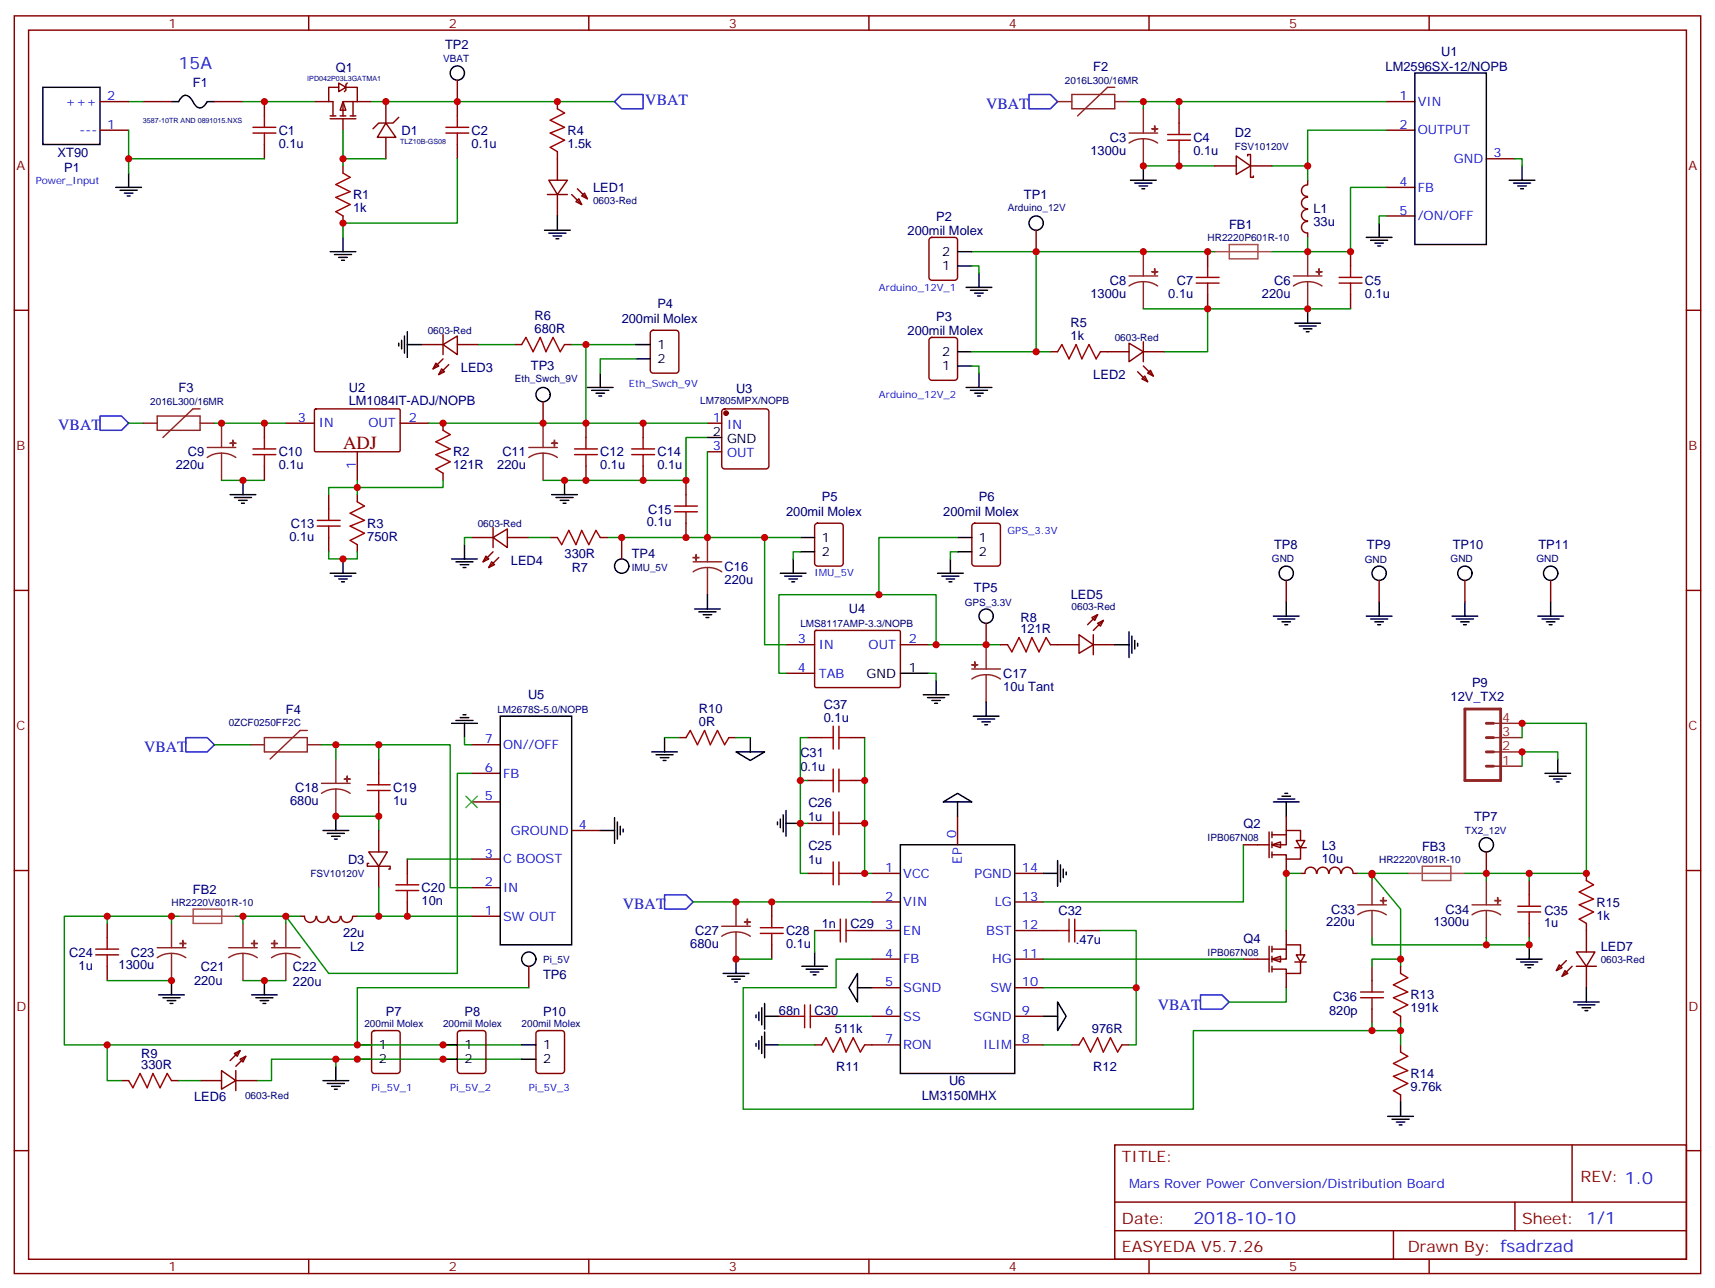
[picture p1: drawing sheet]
<svg xmlns="http://www.w3.org/2000/svg" width="423mm" height="318mm" viewBox="0 0 423 318" stroke-linecap="round" stroke-linejoin="round" font-family="sans-serif">
<g fill="none" stroke="#870000" stroke-width=".35">
<path d="M3.5 3.9h416.3v310.5h-416.3zM7.1 7.4h409.2v303.4h-409.2zM76.2 3.9v3.5M145.3 3.9v3.5M214.5 3.9v3.5M283.6 3.9v3.5M352.8 3.9v3.5M65.3 25.1v3.5M65.3 35.7v3.5M3.5 76.6h3.6M416.3 76.6h3.5M3.5 145.7h3.6"/>
<path d="M416.3 145.7h3.5M3.5 214.9h3.6M416.3 214.9h3.5M3.5 284h3.6M275.2 282.6h141.1v28.2h-141.1zM275.2 296.7h141.1M373.9 296.7v7.1M388.1 282.6v14.1M416.3 284h3.5M76.2 310.8v3.6M145.3 310.8v3.6M214.5 310.8v3.6"/>
<path d="M275.2 303.8h141.1M283.6 310.8v3.6M344 303.8v7M352.8 310.8v3.6"/>
</g>
<path d="M62.4 32.8h5.7M62.4 31.4h5.7M65.3 28.6v2.8M65.3 32.8v2.9" fill="none" stroke="#a10000" stroke-width=".35"/>
<path d="M28.6 46.2h6.3M29.6 47h4.3M30.7 47.7h2.1M31.4 48.4h.7M31.7 42.7v3.5" fill="none" stroke="#000" stroke-width=".35"/>
<path d="M31.7 39.2v3.5" fill="none" stroke="#008700" stroke-width=".35"/>
<path d="M84.7 25.1l.7 2.1h-1.4z" fill="#fff" stroke="#870000" stroke-width=".35"/>
<g fill="none" stroke="#870000" stroke-width=".35">
<path d="M112.9 19.8v8.8M24.7 25.1h7M24.7 32.1h7M35.3 25.1h7M52.9 25.1h7.1M77.6 25.1h3.5M81.5 29.3h6.3M81.5 28.6h1.4M83.6 20.5l1.8 1.1-1.8 1zM83.6 21.6h-2.5v3.5h1.1v3.5M84 28.6h1.4M84.7 29.3v2.8"/>
<path d="M85.4 21.6h2.8v3.5M85.7 20.5l-.3 .3v1.5l-.4 .3M86.4 28.6h1.4M87.1 25.1v3.5M88.2 25.1h-3.5v3.5M88.2 25.1h3.5M95.2 30.4l2.5 3.5h-4.6zM95.2 25.1v5.3M95.2 33.9v5.3M98.4 29l-1.4 1.4h-3.5l-1.4 1.4M112.9 35.7v3.5M137.6 25.1v1.7"/>
<path d="M137.6 37.4v7.1M291 26.8v3.6M291 37.4v3.6M305.2 38.5l3.5 2.5-3.5 2.1zM308 38.5v-.4h.7v5.7h.7v-.4M342.2 25.1h7M342.2 32.1h7M366.9 39.2h7M84.7 41v1.7M84.7 53.3v1.8M135.1 48h5M135.5 44.5h4.6l-2.5 3.5z"/>
<path d="M137.6 48v5.3M141.1 48l2.5 2.5M142.2 49.8l.7-.7 .7 1.4zM142.5 46.6l2.5 2.5M143.6 48.4l.7-.7 .7 1.4zM229.5 58.8l.5-.2h5.7a.71 .71 0 0 1 .7 .7v9.2a.76 .76 0 0 1-.7 .7h-5.7a.76 .76 0 0 1-.7-.7v-9.2zM255.8 56.8v5.3M299.9 41h5.3M308.7 41h5.3M322.8 51.7a1.41 1.41 0 0 0-1.5 1.4 1.41 1.41 0 0 0 1.5 1.4M322.8 48.7a1.41 1.41 0 0 0-1.5 1.4 1.41 1.41 0 0 0 1.5 1.4M322.8 54.7a1.41 1.41 0 0 0-1.5 1.4 1.41 1.41 0 0 0 1.5 1.4"/>
<path d="M322.8 45.7a1.41 1.41 0 0 0-1.5 1.4 1.41 1.41 0 0 0 1.5 1.4M322.8 44.5v1M322.8 57.5v1.1M342.2 46.2h7M342.2 53.3h7M298.1 62.1v3.6M298.1 72.7v3.5M333.4 62.1v3.6M333.4 72.7v3.5M104.1 85.1h5.3M107.6 89.6l.7 .7-1.4 .8zM109 91.1l.7 .7-1.4 .7z"/>
<path d="M109.4 85.1l3.5-2.2v4.6zM109.4 82.6v4.9M109.4 88.6l-2.5 2.5M110.8 90l-2.5 2.5M112.9 85.1h5.3M127 85.1h1.8M134.1 99.2v5.3M139.3 85.1h1.8M160.7 81.7l.5-.2h5.7a.71 .71 0 0 1 .7 .7v9.2a.76 .76 0 0 1-.7 .7h-5.7a.76 .76 0 0 1-.7-.7v-9.2zM229.5 83.5l.5-.2h5.7a.71 .71 0 0 1 .7 .7v9.2a.76 .76 0 0 1-.7 .7h-5.7a.76 .76 0 0 1-.7-.7v-9.2zM259.3 86.8h1.8M271.6 86.8h7.1"/>
<path d="M278.7 84.7l3.5 2.1-3.5 2.5zM280.8 91.8l2.5 2.4M281.9 93.5l.7-.7 .7 1.4zM282.2 86.8h5.3M282.2 90.3l2.5 2.5M282.2 84.3v5M283.3 92.1l.7-.7 .7 1.4zM65.3 104.5v3.5M65.3 115v3.6M70.6 104.5h7M77.7 101.1l.3-.2 20.6 .1 .2 .3-.1 10-.3 .2h-20.6l-.2-.3zM88.2 111.5v7.1"/>
<path d="M98.8 104.5h7M109.4 104.5v1.7M109.4 116.8v1.8M144.6 104.5v3.5M144.6 115v3.6M158.7 104.5v3.5M158.7 115v3.6M169.3 118.6v3.5M174.6 104.5h3.6M174.6 111.5h3.6M178.4 101.1l.5-.2h10.2a.71 .71 0 0 1 .7 .7v13.4a.76 .76 0 0 1-.7 .7h-10.2a.76 .76 0 0 1-.7-.7v-13.4zM81.1 122.1v3.5"/>
<path d="M81.1 132.7v3.5M88.2 122.1v1.8M88.2 134.4v1.8M116.4 132.7h5.3M119.9 137.3l.7 .7-1.4 .7zM121.4 138.7l.7 .7-1.5 .7zM121.7 132.7l3.5-2.1v4.5zM121.7 136.2l-2.5 2.5M121.7 130.2v4.9M123.1 137.6l-2.5 2.5M125.2 132.7h5.3M135.8 132.7h1.8"/>
<path d="M148.2 132.7h1.7M153.5 132.7v5.3M169.3 129.2v3.5M201.3 129.4l.5-.2h5.6a.71 .71 0 0 1 .7 .7v9.1a.76 .76 0 0 1-.7 .7h-5.6a.76 .76 0 0 1-.7-.7v-9.1zM240.1 129.4l.5-.2h5.6a.71 .71 0 0 1 .7 .7v9.1a.76 .76 0 0 1-.7 .7h-5.6a.76 .76 0 0 1-.7-.7v-9.1zM194 159.1h7.1M201.1 155.8l.3-.2 20.7 .1 .1 .3v13.5l-.3 .2h-20.6l-.2-.3zM222.2 159.1h7.1M243.4 153.8v5.3M246.9 159.1h1.8M259.3 159.1h7M266.3 156.7l3.6 2.4-3.6 2.2z"/>
<path d="M269.5 152.4l1.4-.7-.7 1.4zM269.9 159.1h5.3M269.9 156.7v4.9M270.9 153.8l1.4-.7-.7 1.5zM270.9 151.7l-2.4 2.5M272.3 153.1l-2.4 2.5M317.5 143.3v5.3M340.4 143.3v5.3M361.6 143.3v5.3M382.8 143.3v5.3M194 166.2h7.1M93.5 187.4v3.5"/>
<path d="M93.5 197.9v3.6M116.4 197.9h7.1M116.4 190.9h7.1M116.4 183.8h7.1M167.6 182.1h1.7M179.9 182.1h1.8M199.3 182.1h3.5M199.3 192.7h3.5M209.9 182.1h3.5M209.9 192.7h3.5M91 210.3h4.6l-2.1 3.5zM91 213.1h-.3v.7h5.6v.7h-.3"/>
<path d="M93.5 205v5.3M93.5 213.8v5.3M100.5 212.1v3.5M116.4 219.1h7.1M116.4 212.1h7.1M141.1 205h7.1M199.3 215.6h3.5M199.3 203.2h3.5M209.9 215.6h3.5M209.9 203.2h3.5M215.2 215.6h7M236.4 201.5v7"/>
<path d="M250.5 215.6h7M321 215.6h1.1M322.1 215.6a1.41 1.41 0 0 1 1.4-1.5 1.41 1.41 0 0 1 1.4 1.5M325.1 215.6a1.41 1.41 0 0 1 1.4-1.5 1.41 1.41 0 0 1 1.4 1.5M328.1 215.6a1.41 1.41 0 0 1 1.4-1.5 1.41 1.41 0 0 1 1.4 1.5M331.2 215.6a1.41 1.41 0 0 1 1.4-1.5 1.41 1.41 0 0 1 1.4 1.5M334.1 215.6h1M366.9 210.3v5.3M377.5 217.3v3.6M391.6 215.6v1.7M26.5 227.9v3.6M26.5 238.5v3.5"/>
<path d="M74.1 226.2h1.1a1.41 1.41 0 0 0 1.4 1.5 1.41 1.41 0 0 0 1.4-1.5M81 226.2a1.41 1.41 0 0 1-1.4 1.5 1.41 1.41 0 0 1-1.4-1.5M84 226.2a1.41 1.41 0 0 1-1.4 1.5 1.41 1.41 0 0 1-1.4-1.5M87 226.2a1.41 1.41 0 0 1-1.4 1.5 1.41 1.41 0 0 1-1.4-1.5M87.1 226.2h1.1M100.5 222.6v3.6M116.4 226.2h7.1M130.5 238.5v5.3M190.5 222.6v3.6M190.5 233.2v3.5M201.1 229.7h3.5M211.7 229.7h10.5"/>
<path d="M215.2 222.6h7M215.2 236.7h7M250.5 222.6h7M250.5 229.7h10.6M250.5 236.7h7M268.1 229.7h3.5M338.7 238.5v3.5M345.7 238.5v1.8M377.5 227.9v3.6M384.9 238.2l.7 .7-1.4 .7zM386.3 239.6l.7 .7-1.4 .7zM386.6 237.1l-2.4 2.5"/>
<path d="M388.1 238.5l-2.5 2.5M389.1 235h4.6l-2.1 3.5zM389.1 238.5h5M391.6 227.9v7.1M391.6 238.5v5.3M59.3 259.3l-2.5 2.5M92 254.6l.4-.2h5.7a.71 .71 0 0 1 .7 .7v9.2a.76 .76 0 0 1-.7 .7h-5.7a.76 .76 0 0 1-.7-.7v-9.2zM113.1 254.6l.5-.2h5.6a.71 .71 0 0 1 .7 .7v9.2a.76 .76 0 0 1-.7 .7h-5.6a.76 .76 0 0 1-.7-.7v-9.2zM192.3 250.9h3.5M201.1 257.9h1.7M202.8 250.9h3.6M213.4 257.9h8.8"/>
<path d="M215.2 243.8h7M215.2 250.9h7M250.5 243.8h7M250.5 250.9h7M250.5 257.9h7M264.6 257.9h1.7M276.9 257.9h1.8M338.7 249.1v3.5M345.7 250.9v1.7M345.7 257.9v1.8M30 266.7h1.7M42.3 266.7h1.8"/>
<path d="M49.4 266.7h5.3M54.7 264.3l3.5 2.4-3.5 2.2zM57.9 260l1.4-.7-.7 1.4zM58.2 266.7h5.3M58.2 264.3v4.9M59.3 261.4l1.4-.7-.7 1.4zM60.7 260.7l-2.5 2.5M345.7 270.3v1.7"/>
</g>
<g fill="none" stroke="#008700" stroke-width=".35">
<path d="M31.7 32.1v7.1h33.6M31.7 25.1h3.6M60 25.1h17.6M84.7 32.1v8.9M84.7 39.2h10.5M91.7 25.1h60M112.9 39.2v15.9h-28.2v3.5M278.7 25.1h3.5v1.7M282.2 25.1h8.8v1.7M291 25.1h51.2M342.2 32.1h-19.4v8.9h-8.8M373.9 39.2h1.8v1.8"/>
<path d="M282.2 41h17.7M322.8 41v3.5M342.2 53.3h-1.8v1.8M342.2 46.2h-8.8v15.9h-10.6v-3.5M239.9 65.7h1.8v1.7M239.9 62.1h60M255.8 62.1v24.7h-15.9M282.2 76.2h51.2M298.1 76.2v10.6h-10.6M314 62.1h8.8M118.2 85.1h8.8M141.1 85.1h3.5"/>
<path d="M157 85.1h-12.4v19.4h-38.8M157 88.6h-8.8v3.5M239.9 90.3h1.8v1.8M255.8 86.8h3.5M31.7 104.5h3.6M52.9 104.5h17.7M54.7 118.6h10.6M88.2 118.6v3.5M109.4 118.6v1.7h-28.3v1.8M144.6 104.5h30M174.6 108h-5.3v10.6h-35.2M174.6 111.5v21.2h-24.7"/>
<path d="M81.1 136.2v1.8h7.1v-1.8M116.4 132.7h-1.7v1.7M130.5 132.7h5.3M174.6 132.7h23M188.7 132.7v26.4h5.3M197.6 136.2h-1.8v1.8M236.4 132.7h-19.4v14.1M236.4 136.2h-1.8v1.8M229.3 159.1h1.8v-12.3h-38.8v19.4h1.7M231.1 159.1h15.8M229.3 166.2h1.8v1.8M52.9 183.8h8.8"/>
<path d="M79.4 183.8h3.5v3.6M82.9 183.8h10.6v3.6M93.5 183.8h17.6v35.3h5.3M114.7 182.1v1.7h1.7M116.4 190.9h-3.5v49.4h-31.8l-10.5-14.1h-10.6v1.7M164 182.1h3.6M181.7 182.1h3.5M199.3 192.7h-1.7v10.5M199.3 182.1h-1.7v10.6M213.4 182.1v33.5h1.8M375.7 182.1v-3.6h15.9v37.1h-14.1M384.5 187.4v-1.8h-8.8v3.5"/>
<path d="M82.9 201.5h10.6v3.5M93.5 219.1v7.1M100.5 212.1h15.9M199.3 203.2h-1.7v12.4h1.7M306.9 208.5v14.1h-49.4M321 215.6h-3.5v14.1M335.1 215.6h12.4M338.7 215.9l7 8.5v14.1M338.7 215.6v1.7M361.6 215.6h5.3v1.7M366.9 215.6h10.6v1.7M26.5 226.2v1.7"/>
<path d="M42.3 226.2h-26.4v31.7h112.9M44.1 226.2h-1.8v1.7M58.2 226.2h1.8M74.1 226.2h-3.5v1.7M88.2 226.2h28.2M171.1 222.6h44.1M181.7 236.7h8.8M201.1 229.7v5.3M215.2 236.7h-8.8v7.1h-23v30h111.2v-19.4h44.1M271.6 229.7h8.9v14.1h-23M338.7 231.5v1.7h28.2v-1.7M345.7 236.7h-7v1.8"/>
<path d="M377.5 231.5v1.7h-10.6M26.5 257.9v8.8h3.5M26.5 242h15.8M60 242h10.6M130.5 243.8h-42.3v14.1M192.3 257.9h8.8M206.4 250.9h8.8M257.5 257.9h7.1M280.5 243.8v14.1h-1.8M317.5 243.8v3.5h-14.1M338.7 252.6v1.8h7M345.7 252.6v5.3"/>
<path d="M44.1 266.7h5.3M82.9 261.4h-15.9v5.3h-3.5M128.8 261.4h-45.9v1.8"/>
</g>
<g fill="none" stroke="#a10000" stroke-width=".35">
<path d="M110.1 32.8h5.6M110.1 31.4h5.6M112.9 28.6v2.8M112.9 32.8v2.9M137.6 26.8l1.7 1.1-3.5 1.8 3.5 1.7-3.5 1.4 3.5 1.8-3.5 1.8 1.8 1M288.2 34.6h5.7M288.2 33.2h5.7M291 30.4v2.8M291 34.6v2.8M84.7 42.7l1.7 1.1-3.5 1.7 3.5 1.8-3.5 1.4 3.5 1.8-3.5 1.7 1.8 1.1M295.3 69.9h5.6M295.3 68.5h5.6"/>
<path d="M298.1 65.7v2.8M298.1 69.9v2.8M330.6 69.9h5.6M330.6 68.5h5.6M333.4 65.7v2.8M333.4 69.9v2.8M128.8 85.1l1-1.8 1.8 3.5 1.7-3.5 1.5 3.5 1.7-3.5 1.8 3.5 1-1.7M261.1 86.8l1-1.7 1.8 3.5 1.7-3.5 1.5 3.5 1.7-3.5 1.8 3.5 1-1.8M62.4 112.2h5.7M62.4 110.8h5.7M65.3 108v2.8M65.3 112.2v2.8"/>
<path d="M109.4 106.2l1.7 1.1-3.5 1.7 3.5 1.8-3.5 1.4 3.5 1.8-3.5 1.7 1.8 1.1M141.8 112.2h5.7M141.8 110.8h5.7M144.6 108v2.8M144.6 112.2v2.8M155.9 112.2h5.7M155.9 110.8h5.7M158.7 108v2.8M158.7 112.2v2.8M78.3 129.9h5.7M78.3 128.4h5.7M81.1 125.6v2.8"/>
<path d="M81.1 129.9v2.8M88.2 123.9l1.8 1-3.6 1.8 3.6 1.7-3.6 1.5 3.6 1.7-3.6 1.8 1.8 1M137.6 132.7l1 1.7 1.8-3.5 1.8 3.5 1.4-3.5 1.7 3.5 1.8-3.5 1.1 1.8M166.5 126.3h5.7M166.5 124.9h5.7M169.3 122.1v2.8M169.3 126.3v2.9M248.7 159.1l1.1 1.8 1.7-3.5 1.8 3.5 1.4-3.5 1.8 3.5 1.7-3.5 1.1 1.7M205.7 179.2v5.7M207.1 179.2v5.7M90.7 195.1h5.6M90.7 193.7h5.6"/>
<path d="M93.5 190.9v2.8M93.5 195.1v2.8M169.3 182.1l1.1-1.8 1.8 3.5 1.7-3.5 1.4 3.5 1.8-3.5 1.8 3.5 1-1.7M202.8 192.7h2.9M202.8 182.1h2.9M205.7 189.8v5.7M207.1 189.8v5.7M207.1 192.7h2.8M207.1 182.1h2.8M97.7 219.8h5.7M97.7 218.4h5.7M100.5 215.6v2.8"/>
<path d="M100.5 219.8v2.8M202.8 215.6h2.9M202.8 203.2h2.9M205.7 200.4v5.7M205.7 212.8v5.6M207.1 200.4v5.7M207.1 212.8v5.6M207.1 215.6h2.8M207.1 203.2h2.8M391.6 217.3l1.7 1.1-3.5 1.8 3.5 1.7-3.5 1.4 3.5 1.8-3.5 1.8 1.8 1M23.6 235.7h5.7M23.6 234.3h5.7"/>
<path d="M26.5 231.5v2.8M26.5 235.7v2.8M187.7 230.4h5.6M187.7 229h5.6M190.5 226.2v2.8M190.5 230.4v2.8M204.6 229.7h2.8M207.4 226.9v5.6M208.8 229.7h2.9M208.8 226.9v5.6M261.1 229.7h2.8M263.9 226.9v5.6"/>
<path d="M265.3 229.7h2.8M265.3 226.9v5.6M374.6 223.7h5.7M374.6 225.1h5.7M377.5 220.9v2.8M377.5 225.1v2.8M195.8 250.9h2.8M198.6 248v5.7M200 248v5.7M200 250.9h2.8M202.8 257.9l1.1-1.7 1.8 3.5 1.7-3.5 1.4 3.5 1.8-3.5 1.8 3.5 1-1.8M266.3 257.9l1.1-1.7 1.8 3.5 1.7-3.5 1.4 3.5 1.8-3.5 1.8 3.5 1-1.8"/>
<path d="M335.8 244.9h5.7M335.8 246.3h5.7M338.7 242v2.9M338.7 246.3v2.8M345.7 240.3l1.8 1-3.5 1.8 3.5 1.8-3.5 1.4 3.5 1.7-3.5 1.8 1.7 1.1M345.7 259.7l1.8 1-3.5 1.8 3.5 1.8-3.5 1.4 3.5 1.7-3.5 1.8 1.7 1.1M31.7 266.7l1.1 1.8 1.8-3.5 1.7 3.5 1.4-3.5 1.8 3.5 1.8-3.5 1 1.7"/>
</g>
<g fill="none" stroke="#000" stroke-width=".35">
<path d="M349.2 18h17.7v42.4h-17.7zM10.6 21.6h14.1v14.1h-14.1zM42.3 25.1h1.8l.6-.9a1.56 1.56 0 0 1 2.7 .5l.2 .3a2.57 2.57 0 0 0 1.7 1.7 2.81 2.81 0 0 0 1.9-1.6h1.7M84.7 58.6v3.5M134.4 56.8h6.4M135.5 57.5h4.2M136.5 58.2h2.1M137.2 58.9h.7M137.6 53.3v3.5M279 44.5h6.4M280.1 45.2h4.2M281.2 45.9h2.1"/>
<path d="M281.9 46.6h.7M282.2 41v3.5M337.3 58.6h6.3M338.3 59.3h4.2M340.4 55.1v3.5M372.5 44.5h6.4M373.6 45.2h4.2M374.6 45.9h2.2M375.4 46.6h.7M375.7 41v3.5M81.5 62.1h6.3M82.5 62.8h4.3"/>
<path d="M83.6 63.5h2.1M84.3 64.2h.7M236.4 62.1h3.5M236.4 65.7h3.5M238.5 70.9h6.3M239.5 71.6h4.3M240.6 72.4h2.1M241.3 73.1h.7M241.7 67.4v3.5M319.6 79.8h6.4M322.8 76.2v3.6M339.4 60h2.1"/>
<path d="M340.1 60.7h.7M98.4 84.7v.7M99.1 84v2.1M99.8 82.9v4.3M100.5 85.1h3.6M100.5 81.9v6.3M145 95.6h6.3M146 96.3h4.3M147.1 97h2.1M147.8 97.8h.7M148.2 92.1v3.5M157 85.1h3.5"/>
<path d="M157 88.6h3.5M236.4 90.3h3.5M236.4 86.8h3.5M238.5 95.6h6.3M239.5 96.3h4.3M240.6 97h2.1M241.3 97.8h.7M241.7 92.1v3.5M320.7 80.5h4.2M321.7 81.2h2.1M322.4 81.9h.7M60 118.6v3.5"/>
<path d="M139.3 118.6v3.5M174.6 108h3.6M56.8 122.1h6.3M57.9 122.8h4.2M58.9 123.5h2.1M59.6 124.2h.7M84.7 138v3.5M111.5 138h6.3M112.5 138.7h4.3M113.6 139.4h2.1M114.7 134.4v3.6M136.2 122.1h6.3"/>
<path d="M137.2 122.8h4.3M138.3 123.5h2.1M139 124.2h.7M195.8 138v3.5M197.6 132.7h3.5M197.6 136.2h3.5M234.6 138v3.5M236.4 132.7h3.5M236.4 136.2h3.5M81.5 141.5h6.3M82.5 142.2h4.3M83.6 142.9h2.1"/>
<path d="M84.3 143.6h.7M114.3 140.1h.7M171.4 150.3h6.4M172.5 151h4.2M173.6 151.7h2.1M174.3 152.4h.7M174.6 146.8v3.5M192.6 141.5h6.4M193.7 142.2h4.2M194.7 142.9h2.1M195.4 143.6h.7M231.4 141.5h6.4"/>
<path d="M232.5 142.2h4.2M233.5 142.9h2.2M234.2 143.6h.7M275.2 159.1h3.5M278.7 156v6.3M279.4 157v4.3M280.1 158.1v2.1M280.8 158.8v.7M314.3 152.1h6.4M315.4 152.8h4.2M316.4 153.5h2.2M317.1 154.2h.8"/>
<path d="M317.5 148.6v3.5M337.3 152.1h6.3M338.3 152.8h4.2M339.4 153.5h2.1M340.1 154.2h.7M340.4 148.6v3.5M358.4 152.1h6.4M359.5 152.8h4.2M360.5 153.5h2.2M361.2 154.2h.7M361.6 148.6v3.5M379.6 152.1h6.3"/>
<path d="M380.6 152.8h4.3M381.7 153.5h2.1M382.4 154.2h.7M382.8 148.6v3.5M111.5 178.5h6.3M112.5 177.8h4.3M113.6 177.1h2.1M114.3 176.4h.7M114.7 178.5v3.6M123.5 176.8h17.6v56.4h-17.6zM222.2 166.2h7.1M227.9 171.5h6.3"/>
<path d="M229 172.2h4.2M230 172.9h2.1M230.7 173.6h.7M231.1 168v3.5M240.2 176.8h6.4M241.3 177.5h4.2M242.4 178.2h2.1M243.1 178.9h.7M243.4 173.2v3.6M160.9 185.6h6.3M161.9 186.3h4.3M163 187h2.1"/>
<path d="M163.7 187.7h.7M164 182.1v3.5M181.7 185.6h7l-3.5 2.1zM185.2 182.1v3.5M232.8 197.9l3.6-2.1 3.5 2.1zM236.4 197.9v3.6M314.3 197.9h6.4M315.4 197.2h4.2M316.4 196.5h2.2M317.1 195.8h.8M317.5 197.9v3.6M381.4 190.9h6.3"/>
<path d="M382.4 191.6h4.2M383.5 192.3h2.1M384.2 193h.7M384.5 187.4v3.5M79.7 205h6.4M80.8 205.7h4.2M81.8 206.4h2.2M82.5 207.1h.8M82.9 201.5v3.5M148.2 205h3.5M151.7 201.8v6.4M152.4 202.9v4.2"/>
<path d="M153.1 203.9v2.2M153.8 204.6v.8M191.9 202.9v.7M192.6 202.2v2.1M193.3 201.1v4.3M194 203.2h3.6M194 200.1v6.3M222.2 208.5h28.3v56.5h-28.3zM257.5 215.6h3.6M261.1 212.4v6.4M261.8 213.5v4.2M262.5 214.5v2.1"/>
<path d="M263.2 215.2v.7M181.7 236.7v3.6M197.9 238.5h6.4M199 239.2h4.2M200 239.9h2.1M201.1 235v3.5M374.3 236.7h6.3M375.4 237.5h4.2M376.4 238.2h2.1M377.1 238.9h.7M377.5 233.2v3.5M39.2 245.6h6.3"/>
<path d="M40.2 246.3h4.2M41.3 247h2.1M42 247.7h.7M42.3 242v3.6M62.1 245.6h6.3M63.1 246.3h4.3M64.2 247h2.1M64.9 247.7h.7M65.3 242v3.6M88.2 257.9h3.5M109.4 257.9h3.5M178.5 240.3h6.4"/>
<path d="M179.6 241h4.2M180.6 241.7h2.1M181.3 242.4h.7M186.6 250.5v.7M186.6 257.6v.7M187.3 249.8v2.1M187.3 256.9v2.1M188 248.7v4.3M188 255.8v4.2M188.7 257.9h3.6M188.7 250.9h3.6M188.7 247.7v6.3"/>
<path d="M188.7 254.7v6.4M200.7 240.6h.7M211.7 240.3v7l-2.2-3.5zM211.7 243.8h3.5M257.5 250.9h3.6M261.1 247.3l2.1 3.6-2.1 3.5zM388.4 247.3h6.4M389.5 248h4.2M390.5 248.7h2.1M391.2 249.4h.7M391.6 243.8v3.5M79.7 266.7h6.4"/>
<path d="M80.8 267.4h4.2M81.8 268.1h2.2M82.5 268.9h.8M82.9 263.2v3.5M88.2 261.4h3.5M109.4 261.4h3.5M342.5 275.6h6.4M343.6 276.3h4.2M344.7 277h2.1M345.4 277.7h.7M345.7 272v3.6"/>
<circle cx="112.9" cy="18" r="1.76"/>
<circle cx="255.8" cy="55.1" r="1.76"/>
<circle cx="134.1" cy="97.4" r="1.76"/>
<circle cx="153.5" cy="139.7" r="1.76"/>
<circle cx="243.4" cy="152.1" r="1.76"/>
<circle cx="317.5" cy="141.5" r="1.76"/>
<circle cx="340.4" cy="141.5" r="1.76"/>
<circle cx="361.6" cy="141.5" r="1.76"/>
<circle cx="382.8" cy="141.5" r="1.76"/>
<circle cx="366.9" cy="208.5" r="1.76"/>
<circle cx="130.5" cy="236.7" r="1.76"/>
</g>
<path d="M153.5 23.3h5.2v3.5h-5.2l-1.8-1.7zM254 23.3h5.3l1.8 1.8-1.8 1.7h-5.3zM24.7 102.7h5.3l1.7 1.8-1.7 1.7h-5.3zM45.9 182.1h5.3l1.7 1.7-1.7 1.8h-5.3zM164 220.9h5.3l1.8 1.7-1.8 1.8h-5.3zM296.3 245.6h5.3l1.8 1.7-1.8 1.8h-5.3z" fill="none" stroke="#00f" stroke-width=".35"/>
<g fill="none" stroke="#8c2424" stroke-width=".35">
<path d="M261.1 25.1h3.5M264.6 23.3h10.6v3.5h-10.6zM275.2 21.6h-1.8l-7.4 7M275.2 25.1h3.5M278.7 32.8h7.1M282.2 34.3l-1.8 .2-1.7 .8M282.2 34.3l1.9 .2 1.7 .8M282.2 26.8v6M282.2 34.3v6.7M278.7 68.1h7.1M282.2 69.5l-1.8 .3-1.7 .8M282.2 69.5l1.9 .3 1.7 .8"/>
<path d="M282.2 62.1v6M282.2 69.5v6.7M319.3 68.1h7M322.8 69.5l-1.9 .3-1.6 .8M322.8 69.5l1.8 .3 1.7 .8M322.8 62.1v6M322.8 69.5v6.7M35.3 104.5h3.5M38.8 102.7h10.6v3.5h-10.6zM49.4 100.9h-1.8l-7.4 7.1M49.4 104.5h3.5M51.2 110.5h7"/>
<path d="M54.7 111.9l-1.9 .2-1.6 .8M54.7 111.9l1.8 .2 1.7 .8M54.7 104.5v6M54.7 111.9v6.7M130.5 110.5h7.1M134.1 111.9l-1.9 .2-1.7 .8M134.1 111.9l1.8 .2 1.7 .8M134.1 104.5v6M134.1 111.9v6.7M171.1 138.7h7.1M174.6 132.7v6M174.6 140.1l1.9 .2 1.7 .8"/>
<path d="M174.6 140.1l-1.8 .2-1.7 .8M174.6 140.1v6.7M243.4 159.1v6M239.9 165.1h7M243.4 166.5l1.9 .3 1.6 .8M243.4 166.5l-1.8 .3-1.7 .8M243.4 166.5v6.7M368.7 178.5h7M61.7 183.8h3.6M65.3 182.1h10.5v3.5h-10.5zM75.8 180.3h-1.7l-7.4 7.1M75.8 183.8h3.6"/>
<path d="M79.4 193.4h7M82.9 194.8l-1.8 .2-1.7 .8M82.9 194.8l1.9 .2 1.6 .8M82.9 187.4v6M82.9 194.8v6.7M368.7 185.6h7M368.7 182.1h7M368.7 189.1h7M338.7 217.3v6M366.9 217.3v6M38.8 233.9h7.1M42.3 235.3l-1.8 .3-1.7 .8"/>
<path d="M42.3 235.3l1.9 .3 1.7 .8M42.3 227.9v6M42.3 235.3v6.7M56.4 233.9h7.1M60 235.3l-1.9 .3-1.7 .8M60 235.3l1.8 .3 1.7 .8M60 227.9v6M60 235.3v6.7M67 233.9h7.1M70.6 235.3l1.8 .3 1.7 .8M70.6 235.3l-1.9 .3-1.7 .8M70.6 227.9v6"/>
<path d="M70.6 235.3v6.7M178.2 228.6h7M181.7 230l-1.9 .3-1.6 .8M181.7 230l1.8 .3 1.7 .8M181.7 222.6v6M181.7 230v6.7M335.1 223.3h7.1M338.7 224.8l-1.9 .2-1.7 .8M338.7 224.8l1.8 .2 1.7 .8M338.7 224.8v6.7M363.4 223.3h7M366.9 224.8l-1.9 .2-1.6 .8"/>
<path d="M366.9 224.8l1.8 .2 1.7 .8M366.9 224.8v6.7"/>
</g>
<g fill="#8c2424" stroke="#8c2424" stroke-width=".35">
<path d="M284.3 31.8h1.5z"/>
<path d="M285 31.1v1.4z"/>
<path d="M324.9 67.1h1.4z"/>
<path d="M325.6 66.4v1.4z"/>
<path d="M284.3 67.1h1.5z"/>
<path d="M285 66.4v1.4z"/>
<path d="M56.8 109.4h1.4z"/>
<path d="M57.5 108.7v1.4z"/>
<path d="M136.2 109.4h1.4z"/>
<path d="M136.8 108.7l.1 1.4z"/>
<path d="M171.1 137.6l1.4 .1z"/>
<path d="M171.8 136.9v1.4z"/>
<path d="M239.9 164.1h1.4z"/>
<path d="M240.6 163.4v1.4z"/>
<path d="M85 192.3h1.4z"/>
<path d="M85.7 191.6v1.4z"/>
<path d="M62.1 232.9h1.4z"/>
<path d="M62.8 232.2v1.4z"/>
<path d="M67 232.9h1.4z"/>
<path d="M67.7 232.2l.1 1.4z"/>
<path d="M44.4 232.9h1.5z"/>
<path d="M45.1 232.2l.1 1.4z"/>
<path d="M183.8 227.6h1.4z"/>
<path d="M184.5 226.9v1.4z"/>
<path d="M340.8 222.3h1.4z"/>
<path d="M341.5 221.6v1.4z"/>
<path d="M369 222.3h1.4z"/>
<path d="M369.7 221.6v1.4z"/>
</g>
<path d="M299.9 62.1h3.4M303.4 60.4h7.1v3.5h-7.1zM303.4 62.1h10.6M347.5 215.6h3.5M351.1 213.8h7v3.5h-7zM351.1 215.6h10.5M44.1 226.2h3.5M47.7 224.4h7v3.5h-7zM47.7 226.2h10.5" fill="none" stroke="#a64a4a" stroke-width=".35"/>
<circle cx="179.2" cy="102" r=".53" fill="#870000" stroke="#870000" stroke-width=".35"/>
<path d="M115 196.5l2.8 2.9M117.8 196.5l-2.8 2.9" fill="none" stroke="#3c3" stroke-width=".35"/>
<path d="M361.6 175h8.8v17.7h-8.8zM366.9 178.5h1.8M366.9 182.1h1.8M366.9 185.6h1.8M366.9 189.1h1.8" fill="none" stroke="#8c2424" stroke-width=".71"/>
<g fill="#fff" stroke="#870000" stroke-width=".35">
<path d="M314 236.7l2.1-.7v1.5z"/>
<path d="M320 235.7h2.1l-1.1 1.8z"/>
</g>
<path d="M306.9 236.7h6.4M313.3 233.6v6.3M314 234.3h3.5M314 233.6v1.4M314 236v1.5M314 238.5v1.4M317.5 229.7v3.5M319.6 237.5h2.8M321 237.5v2.8h-3.5v-1.1h-3.5M321 235.7v-2.5h-3.5v3.5h-3.5M317.5 240.3v3.5" fill="none" stroke="#870000" stroke-width=".35"/>
<path d="M257.5 236.7h49.4" fill="none" stroke="#008700" stroke-width=".35"/>
<g fill="#fff" stroke="#870000" stroke-width=".35">
<path d="M314 208.5l2.1-.7v1.4z"/>
<path d="M320 207.5h2.1l-1.1 1.7z"/>
</g>
<path d="M306.9 208.5h6.4M313.3 205.4v6.3M314 206.1h3.5M314 205.4v1.4M314 207.8v1.4M314 210.3v1.4M317.5 201.5v3.5M317.5 212.1v3.5M319.6 209.2h2.8M321 209.2v2.9h-3.5v-1.1h-3.5M321 207.5v-2.5h-3.5v3.5h-3.5M132.5 254.6l.5-.2h5.6a.71 .71 0 0 1 .7 .7v9.2a.76 .76 0 0 1-.7 .7h-5.6a.76 .76 0 0 1-.7-.7v-9.2z" fill="none" stroke="#870000" stroke-width=".35"/>
<path d="M128.8 257.9h3.5M128.8 261.4h3.5" fill="none" stroke="#000" stroke-width=".35"/>
<g fill="#c00">
<circle cx="197.6" cy="192.7" r=".88"/>
<circle cx="375.7" cy="185.6" r=".88"/>
<circle cx="391.6" cy="215.6" r=".88"/>
<circle cx="338.7" cy="254.4" r=".88"/>
<circle cx="345.7" cy="236.7" r=".88"/>
<circle cx="338.7" cy="215.9" r=".88"/>
<circle cx="366.9" cy="233.2" r=".88"/>
<circle cx="280.5" cy="243.8" r=".88"/>
<circle cx="181.7" cy="236.7" r=".88"/>
<circle cx="190.5" cy="222.6" r=".88"/>
<circle cx="197.6" cy="203.2" r=".88"/>
<circle cx="213.4" cy="215.6" r=".88"/>
<circle cx="42.3" cy="242" r=".88"/>
<circle cx="26.5" cy="226.2" r=".88"/>
<circle cx="60" cy="226.2" r=".88"/>
<circle cx="70.6" cy="226.2" r=".88"/>
<circle cx="93.5" cy="226.2" r=".88"/>
<circle cx="93.5" cy="201.5" r=".88"/>
<circle cx="243.4" cy="159.1" r=".88"/>
<circle cx="188.7" cy="132.7" r=".88"/>
<circle cx="153.5" cy="132.7" r=".88"/>
<circle cx="169.3" cy="118.6" r=".88"/>
<circle cx="158.8" cy="118.6" r=".88"/>
<circle cx="144.6" cy="118.6" r=".88"/>
<circle cx="158.8" cy="104.5" r=".88"/>
<circle cx="137.6" cy="25.1" r=".88"/>
<circle cx="134.1" cy="104.5" r=".88"/>
<circle cx="139.3" cy="118.6" r=".88"/>
<circle cx="60" cy="118.6" r=".88"/>
<circle cx="65.3" cy="104.5" r=".88"/>
<circle cx="255.8" cy="62.1" r=".88"/>
<circle cx="282.2" cy="62.1" r=".88"/>
<circle cx="298.1" cy="62.1" r=".88"/>
<circle cx="333.4" cy="62.1" r=".88"/>
<circle cx="322.8" cy="41" r=".88"/>
<circle cx="282.2" cy="25.1" r=".88"/>
<circle cx="112.9" cy="25.1" r=".88"/>
<circle cx="65.3" cy="25.1" r=".88"/>
<circle cx="84.7" cy="39.2" r=".88"/>
<circle cx="95.3" cy="25.1" r=".88"/>
<circle cx="84.7" cy="55.1" r=".88"/>
<circle cx="282.2" cy="41" r=".88"/>
<circle cx="291" cy="25.1" r=".88"/>
<circle cx="291" cy="41" r=".88"/>
<circle cx="322.8" cy="62.1" r=".88"/>
<circle cx="322.8" cy="76.2" r=".88"/>
<circle cx="298.1" cy="76.2" r=".88"/>
<circle cx="54.7" cy="104.5" r=".88"/>
<circle cx="109.4" cy="104.5" r=".88"/>
<circle cx="88.2" cy="120.3" r=".88"/>
<circle cx="84.7" cy="138" r=".88"/>
<circle cx="144.6" cy="104.5" r=".88"/>
<circle cx="255.8" cy="86.8" r=".88"/>
<circle cx="144.6" cy="85.1" r=".88"/>
<circle cx="169.3" cy="132.7" r=".88"/>
<circle cx="174.6" cy="132.7" r=".88"/>
<circle cx="217" cy="146.8" r=".88"/>
<circle cx="231.1" cy="159.1" r=".88"/>
<circle cx="82.9" cy="183.8" r=".88"/>
<circle cx="82.9" cy="201.5" r=".88"/>
<circle cx="100.5" cy="226.2" r=".88"/>
<circle cx="93.5" cy="183.8" r=".88"/>
<circle cx="65.3" cy="242" r=".88"/>
<circle cx="42.3" cy="226.2" r=".88"/>
<circle cx="26.5" cy="257.9" r=".88"/>
<circle cx="82.9" cy="261.4" r=".88"/>
<circle cx="88.2" cy="257.9" r=".88"/>
<circle cx="88.2" cy="261.4" r=".88"/>
<circle cx="181.7" cy="222.6" r=".88"/>
<circle cx="213.4" cy="203.2" r=".88"/>
<circle cx="338.7" cy="215.6" r=".88"/>
<circle cx="366.9" cy="215.6" r=".88"/>
<circle cx="377.5" cy="233.2" r=".88"/>
<circle cx="345.7" cy="254.4" r=".88"/>
<circle cx="377.5" cy="215.6" r=".88"/>
<circle cx="31.8" cy="39.2" r=".88"/>
<circle cx="375.7" cy="178.5" r=".88"/>
<circle cx="213.4" cy="192.7" r=".88"/>
<circle cx="317.5" cy="215.6" r=".88"/>
<circle cx="109.4" cy="257.9" r=".88"/>
<circle cx="109.4" cy="261.4" r=".88"/>
</g>
<text font-size="4.6" fill="#800" x="84.7" y="110.8">ADJ</text>
<g font-size="4.2" fill="#00f">
<text x="44.1" y="17">15A</text>
<text x="294.6" y="302">2018-10-10</text>
</g>
<g font-size="3.9" fill="#00f">
<text x="159.3" y="25.8">VBAT</text>
<text x="243.4" y="26.8">VBAT</text>
<text x="14.4" y="106.2">VBAT</text>
<text x="35.6" y="185.6">VBAT</text>
<text x="153.7" y="224.4">VBAT</text>
<text x="285.8" y="249.3">VBAT</text>
</g>
<g font-size="3.9" fill="#800">
<text x="276.9" y="286.8">TITLE:</text>
<text x="390.2" y="291.8">REV: 1.0</text>
<text x="276.9" y="302">Date:</text>
<text x="375.7" y="302">Sheet: 1/1</text>
<text x="276.9" y="309.1">EASYEDA V5.7.26</text>
<text x="347.5" y="309.1">Drawn By: fsadrzad</text>
</g>
<g font-size="3.2" fill="#800">
<text x="41.6" y="6.9">1</text>
<text x="110.8" y="6.9">2</text>
<text x="179.9" y="6.9">3</text>
<text x="249.1" y="6.9">4</text>
<text x="318.2" y="6.9">5</text>
<text x="4.1" y="42">A</text>
<text x="416.8" y="42">A</text>
<text x="4.1" y="111.2">B</text>
<text x="416.8" y="111.2">B</text>
<text x="4.1" y="180.3">C</text>
<text x="416.8" y="180.3">C</text>
<text x="4.1" y="249.4">D</text>
<text x="416.8" y="249.4">D</text>
<text x="41.6" y="313.8">1</text>
<text x="110.8" y="313.8">2</text>
<text x="179.9" y="313.8">3</text>
<text x="249.1" y="313.8">4</text>
<text x="318.2" y="313.8">5</text>
</g>
<g font-size="3.2" fill="#000080">
<text x="82.9" y="17.8">Q1</text>
<text x="109.9" y="12">TP2</text>
<text x="269.9" y="17.5">F2</text>
<text x="342" y="17.5">LM2596SX-12/NOPB</text>
<text x="355.8" y="13.9">U1</text>
<text x="47.6" y="21.4">F1</text>
<text x="68.8" y="33.3">C1</text>
<text x="99.1" y="33.3">D1</text>
<text x="116.4" y="33.3">C2</text>
<text x="140.1" y="33.3">R4</text>
<text x="273.9" y="35">C3</text>
<text x="294.6" y="35">C4</text>
<text x="304.8" y="33.9">D2</text>
<text x="14.2" y="38.7">XT90</text>
<text x="68.8" y="36.4">0.1u</text>
<text x="116.4" y="36.4">0.1u</text>
<text x="140.1" y="36.5">1.5k</text>
<text x="269.2" y="38.2">1300u</text>
<text x="294.6" y="38.2">0.1u</text>
<text x="15.9" y="42.6">P1</text>
<text x="146.4" y="47.5">LED1</text>
<text x="87.1" y="52.3">1k</text>
<text x="87.1" y="49.2">R1</text>
<text x="252.7" y="49.1">TP1</text>
<text x="324.2" y="52.7">L1</text>
<text x="224" y="58">200mil Molex</text>
<text x="231.1" y="54.5">P2</text>
<text x="303.4" y="56.6">FB1</text>
<text x="324.2" y="55.9">33u</text>
<text x="273.9" y="70.3">C8</text>
<text x="290.5" y="70.3">C7</text>
<text x="314.5" y="70.3">C6</text>
<text x="336.9" y="70.3">C5</text>
<text x="162.3" y="76.1">P4</text>
<text x="269.2" y="73.5">1300u</text>
<text x="288.4" y="73.5">0.1u</text>
<text x="311.5" y="73.5">220u</text>
<text x="336.9" y="73.5">0.1u</text>
<text x="132" y="82.2">680R</text>
<text x="132" y="79">R6</text>
<text x="153.5" y="79.6">200mil Molex</text>
<text x="224" y="82.7">200mil Molex</text>
<text x="231.1" y="79.2">P3</text>
<text x="264.2" y="84">1k</text>
<text x="264.2" y="80.8">R5</text>
<text x="113.8" y="91.9">LED3</text>
<text x="131" y="91.4">TP3</text>
<text x="269.9" y="93.7">LED2</text>
<text x="44.1" y="96.9">F3</text>
<text x="86.1" y="99.9">LM1084IT-ADJ/NOPB</text>
<text x="86.1" y="96.7">U2</text>
<text x="181.7" y="96.9">U3</text>
<text x="46.4" y="112.7">C9</text>
<text x="68.8" y="112.7">C10</text>
<text x="111.8" y="112.7">R2</text>
<text x="124" y="112.7">C11</text>
<text x="148.2" y="112.7">C12</text>
<text x="162.3" y="112.7">C14</text>
<text x="43.4" y="115.9">220u</text>
<text x="68.8" y="115.8">0.1u</text>
<text x="111.8" y="115.9">121R</text>
<text x="122.8" y="115.9">220u</text>
<text x="148.2" y="115.8">0.1u</text>
<text x="162.3" y="115.8">0.1u</text>
<text x="202.8" y="123.7">P5</text>
<text x="241.7" y="123.7">P6</text>
<text x="71.8" y="130.3">C13</text>
<text x="90.7" y="130.3">R3</text>
<text x="159.6" y="129.9">0.1u</text>
<text x="160" y="126.8">C15</text>
<text x="194" y="127.2">200mil Molex</text>
<text x="232.8" y="127.2">200mil Molex</text>
<text x="71.4" y="133.4">0.1u</text>
<text x="90.7" y="133.5">750R</text>
<text x="139.3" y="137.8">330R</text>
<text x="155.9" y="137.8">TP4</text>
<text x="314.5" y="135.5">TP8</text>
<text x="337.4" y="135.5">TP9</text>
<text x="358.6" y="135.5">TP10</text>
<text x="379.7" y="135.5">TP11</text>
<text x="126.1" y="139.5">LED4</text>
<text x="141.1" y="141.3">R7</text>
<text x="178.9" y="140.9">C16</text>
<text x="178.9" y="144.1">220u</text>
<text x="240.4" y="146.1">TP5</text>
<text x="264.3" y="147.9">LED5</text>
<text x="209.6" y="151.4">U4</text>
<text x="251.9" y="153.5">R8</text>
<text x="251.9" y="156.3">121R</text>
<text x="247.6" y="167.3">C17</text>
<text x="130.3" y="172.5">U5</text>
<text x="247.6" y="170.5">10u Tant</text>
<text x="358.1" y="173">12V_TX2</text>
<text x="363.4" y="169.5">P9</text>
<text x="70.6" y="176.2">F4</text>
<text x="172.5" y="179.2">0R</text>
<text x="172.5" y="176.1">R10</text>
<text x="203.4" y="178.2">0.1u</text>
<text x="203.4" y="175">C37</text>
<text x="197.6" y="190.3">0.1u</text>
<text x="197.6" y="186.8">C31</text>
<text x="72.8" y="195.5">C18</text>
<text x="97" y="195.6">C19</text>
<text x="71.6" y="198.7">680u</text>
<text x="97" y="198.8">1u</text>
<text x="199.5" y="202.7">1u</text>
<text x="199.5" y="199.2">C26</text>
<text x="363.9" y="202.5">TP7</text>
<text x="199.5" y="209.7">C25</text>
<text x="306.9" y="204.4">Q2</text>
<text x="326.3" y="209.8">L3</text>
<text x="85.9" y="213.2">D3</text>
<text x="199.5" y="213.3">1u</text>
<text x="326.3" y="213">10u</text>
<text x="351" y="210.1">FB3</text>
<text x="47.6" y="220.7">FB2</text>
<text x="104.1" y="220.3">C20</text>
<text x="104.1" y="223.5">10n</text>
<text x="261.3" y="226">C32</text>
<text x="328.6" y="225.5">C33</text>
<text x="356.8" y="225.5">C34</text>
<text x="381.2" y="225.9">C35</text>
<text x="394.1" y="227">1k</text>
<text x="394.1" y="223.8">R15</text>
<text x="84.7" y="231.3">22u</text>
<text x="170.4" y="234">680u</text>
<text x="171.6" y="230.8">C27</text>
<text x="194" y="230.8">C28</text>
<text x="202.8" y="229.1">1n</text>
<text x="209.9" y="229.1">C29</text>
<text x="265.6" y="233">.47u</text>
<text x="306.9" y="232.7">Q4</text>
<text x="327.4" y="228.7">220u</text>
<text x="353.8" y="228.7">1300u</text>
<text x="381.1" y="228.8">1u</text>
<text x="17.1" y="236.1">C24</text>
<text x="19.4" y="239.3">1u</text>
<text x="29.3" y="239.3">1300u</text>
<text x="32.3" y="236.1">C23</text>
<text x="49.6" y="239.7">C21</text>
<text x="72.3" y="239.8">C22</text>
<text x="86.4" y="234.8">L2</text>
<text x="194" y="234">0.1u</text>
<text x="395.1" y="234.8">LED7</text>
<text x="47.9" y="243.2">220u</text>
<text x="72.3" y="243.3">220u</text>
<text x="134.1" y="241.5">TP6</text>
<text x="95.3" y="250.7">P7</text>
<text x="114.7" y="250.7">P8</text>
<text x="134.1" y="250.7">P10</text>
<text x="192.3" y="250.7">68n</text>
<text x="201.1" y="250.7">C30</text>
<text x="328.1" y="250.7">820p</text>
<text x="329.1" y="247.1">C36</text>
<text x="348.2" y="249.9">191k</text>
<text x="348.2" y="246.7">R13</text>
<text x="206" y="255.1">511k</text>
<text x="269.5" y="255.1">976R</text>
<text x="34.9" y="263.9">330R</text>
<text x="34.9" y="261.2">R9</text>
<text x="206.4" y="264.5">R11</text>
<text x="234.3" y="267.9">U6</text>
<text x="269.9" y="264.5">R12</text>
<text x="348.2" y="269.3">9.76k</text>
<text x="348.2" y="266.1">R14</text>
<text x="47.9" y="271.9">LED6</text>
<text x="227.5" y="271.5">LM3150MHX</text>
</g>
<g font-size="3.2" fill="#00f">
<text x="16.2" y="26.1">+++</text>
<text x="26.5" y="24.7">2</text>
<text x="345.5" y="24.7">1</text>
<text x="350" y="26.1">VIN</text>
<text x="19.7" y="33.2">---</text>
<text x="26.5" y="31.8">1</text>
<text x="345.5" y="31.8">2</text>
<text x="350" y="33.2">OUTPUT</text>
<text x="358.9" y="40.3">GND</text>
<text x="368.7" y="38.8">3</text>
<text x="345.5" y="45.9">4</text>
<text x="350" y="47.3">FB</text>
<text x="345.5" y="53">5</text>
<text x="350" y="54.4">/ON/OFF</text>
<text x="73.5" y="104.1">3</text>
<text x="78.7" y="105.5">IN</text>
<text x="90.9" y="105.5">OUT</text>
<text x="100.9" y="104.1">2</text>
<text x="176" y="104.1">1</text>
<text x="179.5" y="105.9">IN</text>
<text x="176" y="111.2">3</text>
<text x="179.5" y="112.9">OUT</text>
<text x="87.8" y="115.6" transform="rotate(-90 87.8 115.6)">1</text>
<text x="196.9" y="158.8">3</text>
<text x="202.1" y="160.2">IN</text>
<text x="214.4" y="160.2">OUT</text>
<text x="224.4" y="158.8">2</text>
<text x="196.9" y="165.8">4</text>
<text x="202.1" y="167.3">TAB</text>
<text x="119.7" y="183.5">7</text>
<text x="124.2" y="184.9">ON//OFF</text>
<text x="119.7" y="190.5">6</text>
<text x="124.2" y="191.9">FB</text>
<text x="119.7" y="197.6">5</text>
<text x="126.1" y="206.1">GROUND</text>
<text x="142.9" y="204.6">4</text>
<text x="236" y="206.8" transform="rotate(-90 236 206.8)">0</text>
<text x="119.7" y="211.7">3</text>
<text x="124.2" y="213.1">C BOOST</text>
<text x="218.5" y="215.2">1</text>
<text x="237.4" y="213.2" transform="rotate(-90 237.4 213.2)">EP</text>
<text x="252.2" y="215.2">14</text>
<text x="119.7" y="218.8">2</text>
<text x="124.2" y="220.2">IN</text>
<text x="223" y="216.6">VCC</text>
<text x="240.6" y="216.6">PGND</text>
<text x="119.7" y="225.8">1</text>
<text x="124.2" y="227.2">SW OUT</text>
<text x="218.5" y="222.3">2</text>
<text x="223" y="223.7">VIN</text>
<text x="245.5" y="223.7">LG</text>
<text x="252.2" y="222.3">13</text>
<text x="218.5" y="229.3">3</text>
<text x="223" y="230.8">EN</text>
<text x="243.5" y="230.8">BST</text>
<text x="252.2" y="229.3">12</text>
<text x="218.5" y="236.4">4</text>
<text x="223" y="237.8">FB</text>
<text x="244.9" y="237.8">HG</text>
<text x="252.2" y="236.4">11</text>
<text x="218.5" y="243.5">5</text>
<text x="223" y="244.9">SGND</text>
<text x="244.5" y="244.9">SW</text>
<text x="252.2" y="243.5">10</text>
<text x="218.5" y="250.5">6</text>
<text x="223" y="251.9">SS</text>
<text x="240.3" y="251.9">SGND</text>
<text x="252.2" y="250.5">9</text>
<text x="218.5" y="257.6">7</text>
<text x="252.2" y="257.6">8</text>
<text x="223" y="259">RON</text>
<text x="242.7" y="259">ILIM</text>
<text x="278.7" y="293.2">Mars Rover Power Conversion/Distribution Board</text>
</g>
<g font-size="3.2">
<text x="232.6" y="63.2">2</text>
<text x="232.6" y="66.7">1</text>
<text x="162.3" y="86.1">1</text>
<text x="162.3" y="89.6">2</text>
<text x="232.6" y="87.9">2</text>
<text x="232.6" y="91.4">1</text>
<text x="176" y="107.6">2</text>
<text x="179.5" y="109.4">GND</text>
<text x="202.8" y="133.7">1</text>
<text x="202.8" y="137.3">2</text>
<text x="241.7" y="133.7">1</text>
<text x="241.7" y="137.3">2</text>
<text x="213.9" y="167.3">GND</text>
<text x="224.4" y="165.8">1</text>
<text x="93.5" y="259">1</text>
<text x="93.5" y="262.5">2</text>
<text x="114.7" y="259">1</text>
<text x="114.7" y="262.5">2</text>
<text x="134.1" y="259">1</text>
<text x="134.1" y="262.5">2</text>
</g>
<g font-size="3.2" fill="#8d2323">
<text x="370.8" y="178.2">4</text>
<text x="370.8" y="185.2">2</text>
<text x="370.8" y="181.7">3</text>
<text x="370.8" y="188.8">1</text>
</g>
<g font-size="2.5" fill="#000080">
<text x="109.4" y="15.4">VBAT</text>
<text x="262.9" y="20.7">2016L300/16MR</text>
<text x="304.8" y="37.1">FSV10120V</text>
<text x="146.4" y="50.3">0603-Red</text>
<text x="248.8" y="52.1">Arduino_12V</text>
<text x="298.1" y="59.6">HR2220P601R-10</text>
<text x="105.6" y="82.5">0603-Red</text>
<text x="275.2" y="84.3">0603-Red</text>
<text x="127.1" y="94.4">Eth_Swch_9V</text>
<text x="37.1" y="100.1">2016L300/16MR</text>
<text x="172.9" y="99.7">LM7805MPX/NOPB</text>
<text x="117.9" y="130.1">0603-Red</text>
<text x="155.9" y="140.9">IMU_5V</text>
<text x="314" y="138.6">GND</text>
<text x="336.9" y="139">GND</text>
<text x="358.1" y="138.6">GND</text>
<text x="379.2" y="138.6">GND</text>
<text x="238.1" y="149.5">GPS_3.3V</text>
<text x="197.6" y="154.7">LMS8117AMP-3.3/NOPB</text>
<text x="264.5" y="150.7">0603-Red</text>
<text x="56.4" y="179.2">0ZCF0250FF2C</text>
<text x="122.8" y="176">LM2678S-5.0/NOPB</text>
<text x="298.1" y="207.7">IPB067N08</text>
<text x="361.6" y="206">TX2_12V</text>
<text x="340.4" y="212.9">HR2220V801R-10</text>
<text x="76.6" y="216.4">FSV10120V</text>
<text x="42.3" y="223.6">HR2220V801R-10</text>
<text x="134.1" y="237.6">Pi_5V</text>
<text x="298.1" y="235.9">IPB067N08</text>
<text x="395.1" y="237.6">0603-Red</text>
<text x="90" y="253.5">200mil Molex</text>
<text x="109.4" y="253.5">200mil Molex</text>
<text x="128.8" y="253.5">200mil Molex</text>
<text x="60.5" y="271.2">0603-Red</text>
</g>
<g font-size="2.5" fill="#00f">
<text x="8.8" y="45.3">Power_Input</text>
<text x="217" y="71.8">Arduino_12V_1</text>
<text x="155.2" y="95.6">Eth_Swch_9V</text>
<text x="217" y="98.3">Arduino_12V_2</text>
<text x="248.7" y="131.7">GPS_3.3V</text>
<text x="201.1" y="142.3">IMU_5V</text>
<text x="91.7" y="269.4">Pi_5V_1</text>
<text x="111.1" y="269.4">Pi_5V_2</text>
<text x="130.5" y="269.3">Pi_5V_3</text>
</g>
<g font-size="1.8" fill="#000080">
<text x="75.8" y="20.1">IPD042P03L3GATMA1</text>
<text x="35.3" y="30.3">3587-10TR AND 0891015.NXS</text>
<text x="98.8" y="35.6">TLZ10B-GS08</text>
</g>
</svg>
